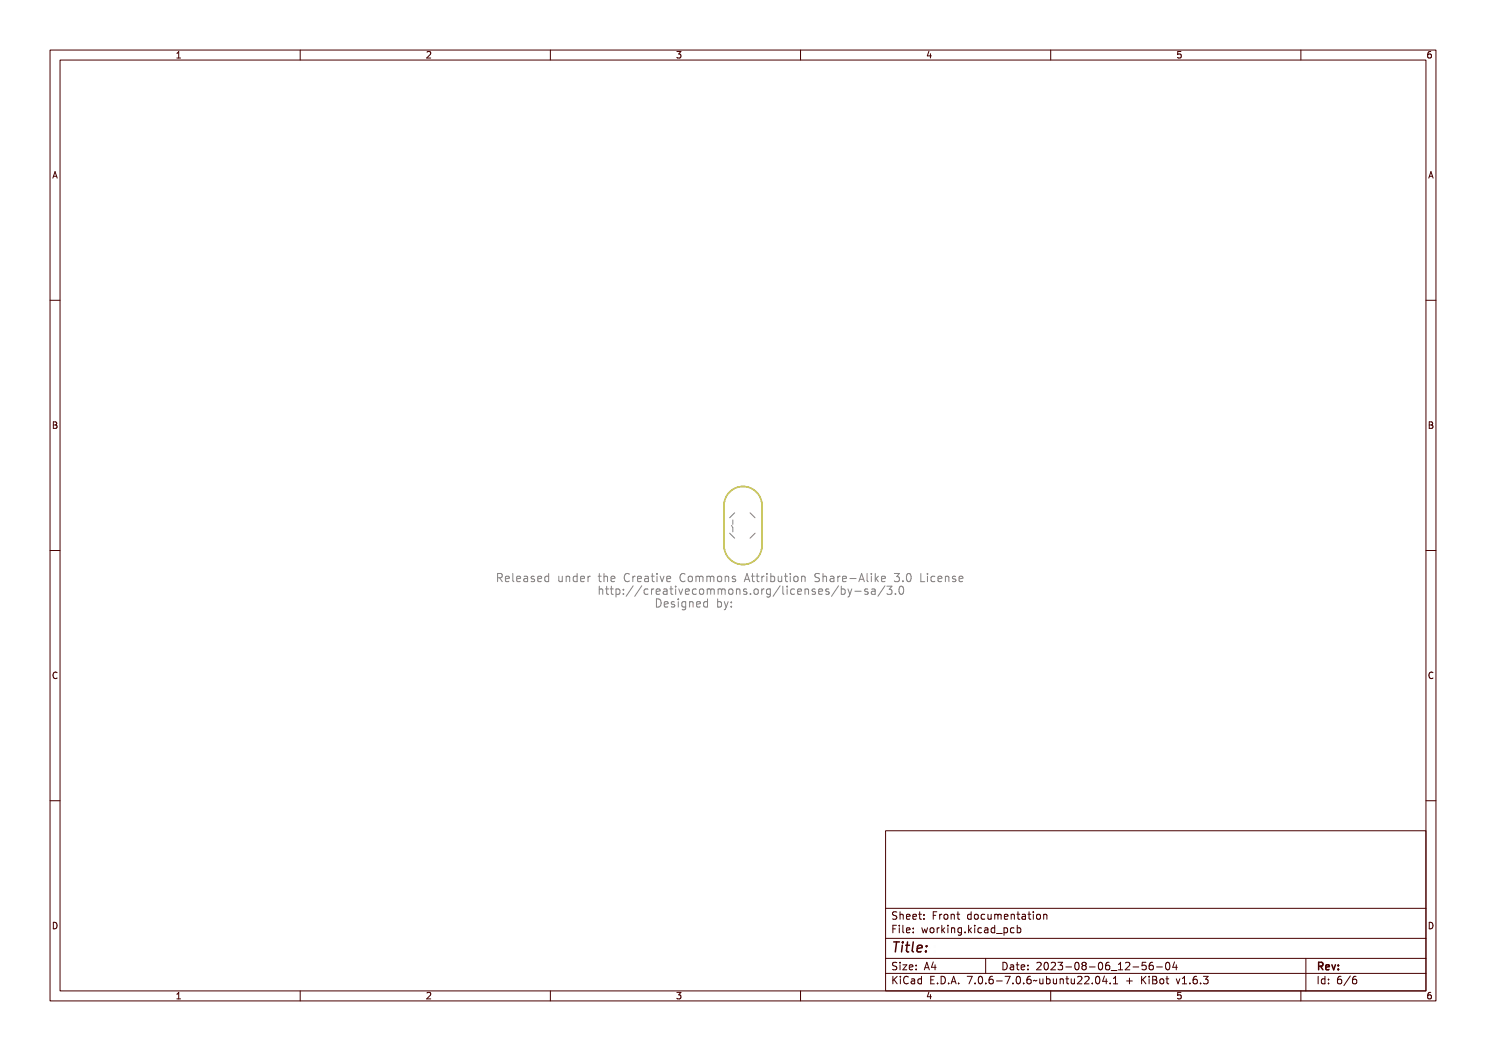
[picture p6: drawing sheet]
<svg xmlns="http://www.w3.org/2000/svg" width="297mm" height="210mm" viewBox="0 0 297 210" stroke-linecap="round" stroke-linejoin="round" font-family="sans-serif">
<g fill="none" stroke="#848484" stroke-width=".2">
<path d="M99.1 114.8a.8 .8 0 0 1 1 .3v.3l-.3 .3 .5 .7h-.2l-.3-.5-.3-.1h-.2v.6h-.2zM99.3 115h.3a.29 .29 0 0 1 .3 .3 .29 .29 0 0 1-.3 .3h-.3zM100.6 115.4a.53 .53 0 0 1 .6-.1 .53 .53 0 0 1 .3 .6h-.9a.46 .46 0 0 0 .3 .4 .46 .46 0 0 0 .5-.1v.2a.66 .66 0 0 1-.9-.1 .66 .66 0 0 1 .1-.9zM100.7 115.5l.4-.1 .2 .3h-.7zM101.8 114.8h.5v1.3l.4 .2v.1l-.5-.1-.1-1.4h-.3zM103.2 115.4a.53 .53 0 0 1 .6-.1 .53 .53 0 0 1 .3 .6h-.9a.46 .46 0 0 0 .3 .4 .46 .46 0 0 0 .5-.1v.2a.66 .66 0 0 1-.8-.1 .66 .66 0 0 1 0-.9zM103.4 115.5l.3-.1 .2 .3h-.7zM104.5 115.3l.2-.1a.49 .49 0 0 1 .7 .5v.7h-.2v-.1a.42 .42 0 0 1-.6 .2 .42 .42 0 0 1-.2-.6 .42 .42 0 0 1 .5-.2h.3a.38 .38 0 0 0-.3-.4 .38 .38 0 0 0-.4 .2zM104.6 115.9l.6-.1a.34 .34 0 0 1-.2 .4 .34 .34 0 0 1-.4 0zM105.9 115.3l.5-.1 .2 .1-.1 .1a.27 .27 0 0 0-.3 0 .27 .27 0 0 0-.2 .3 .41 .41 0 0 1 .6 .3 .41 .41 0 0 1-.4 .5l-.4-.1v-.2a.33 .33 0 0 0 .3 .1 .33 .33 0 0 0 .3-.3 .46 .46 0 0 1-.5-.2 .46 .46 0 0 1 0-.5zM107.1 115.4a.53 .53 0 0 1 .7-.1 .53 .53 0 0 1 .2 .6h-.8a.46 .46 0 0 0 .3 .4 .46 .46 0 0 0 .5-.1v.2a.66 .66 0 0 1-.9-.1 .66 .66 0 0 1 0-.9zM107.3 115.5l.4-.1 .1 .3h-.6z"/>
<path d="M108.4 115.4l.4-.2 .3 .2v-.6h.2v1.6h-.2v-.1a.5 .5 0 0 1-.7 0 .5 .5 0 0 1-.1-.6zM108.6 115.5l.1-.1a.43 .43 0 0 1 .4 .4 .43 .43 0 0 1-.4 .5l-.2-.3zM111 115.2h.2v.9l.2 .2 .3-.2v-.9h.2v1.2h-.2v-.1a.38 .38 0 0 1-.5 .1 .38 .38 0 0 1-.2-.4zM112.3 115.2h.2v.2a.39 .39 0 0 1 .5-.2 .39 .39 0 0 1 .2 .5v.7h-.2v-.8l-.2-.2-.3 .2v.8h-.2zM113.7 115.4l.3-.2 .3 .2v-.6h.2v1.6h-.2v-.1a.5 .5 0 0 1-.7 0 .5 .5 0 0 1 0-.6zM113.8 115.5l.1-.1a.43 .43 0 0 1 .4 .4 .43 .43 0 0 1-.4 .5l-.1-.3zM115 115.4a.53 .53 0 0 1 .7-.1 .53 .53 0 0 1 .2 .6h-.8a.46 .46 0 0 0 .3 .4 .46 .46 0 0 0 .5-.1v.2a.66 .66 0 0 1-.9-.1 .66 .66 0 0 1 0-.9zM115.2 115.5l.3-.1 .2 .3h-.6zM116.4 115.2h.2v.3a.33 .33 0 0 1 .3-.3 .33 .33 0 0 1 .4 .3 .39 .39 0 0 0-.5-.1 .39 .39 0 0 0-.2 .4v.6h-.2zM119.1 114.9h.2v.3h.5v.2h-.5l.1 .8 .4 .1v.1h-.3a.33 .33 0 0 1-.4-.4v-.6h-.3v-.2h.3zM119.5 117.3h.2v.7a.39 .39 0 0 1 .5-.2 .39 .39 0 0 1 .2 .4v.8h-.2v-.9l-.2-.2-.3 .2v.9h-.2zM120.2 114.8h.2v.6a.39 .39 0 0 1 .5-.2 .39 .39 0 0 1 .2 .5v.7h-.2v-.8l-.2-.2-.3 .2v.8h-.2z"/>
<path d="M121.1 117.4h.2v.4h.4v.1h-.4v.9h.4v.2h-.2a.33 .33 0 0 1-.4-.4v-.7h-.4v-.1h.4zM121.6 115.4a.53 .53 0 0 1 .6-.1 .53 .53 0 0 1 .3 .6h-.9a.46 .46 0 0 0 .3 .4 .46 .46 0 0 0 .5-.1v.2a.66 .66 0 0 1-.9-.1 .66 .66 0 0 1 .1-.9zM121.7 115.5l.4-.1 .2 .3h-.7zM122.4 117.4h.2v.4h.4v.1h-.4v.8l.4 .1v.2h-.2a.33 .33 0 0 1-.4-.4v-.7h-.3v-.1h.3zM123.4 117.8h.2v.1a.5 .5 0 0 1 .7 0 .5 .5 0 0 1 .1 .7 .42 .42 0 0 1-.3 .4 .42 .42 0 0 1-.5-.2v.6h-.2zM123.8 117.9a.43 .43 0 0 1 .4 .5 .43 .43 0 0 1-.4 .4l-.2-.4zM124.2 115a.44 .44 0 0 1 .5-.2 .44 .44 0 0 1 .3 .3 .47 .47 0 0 0-.5 0 .47 .47 0 0 0-.2 .5 .47 .47 0 0 0 .2 .6 .47 .47 0 0 0 .5 0 .47 .47 0 0 1-.4 .3 .47 .47 0 0 1-.5-.4v-.7zM125.1 117.8h.2v.4h-.2zM125.1 118.6h.2v.4h-.2zM125.6 115.2h.2v.3a.33 .33 0 0 1 .3-.3 .33 .33 0 0 1 .4 .3 .39 .39 0 0 0-.5-.1 .39 .39 0 0 0-.2 .4v.6h-.2zM126.8 117.4h.2l-.8 1.8h-.2zM126.8 115.4a.53 .53 0 0 1 .7-.1 .53 .53 0 0 1 .2 .6h-.8a.46 .46 0 0 0 .3 .4 .46 .46 0 0 0 .5-.1v.2a.66 .66 0 0 1-.9-.1 .66 .66 0 0 1 0-.9z"/>
<path d="M127 115.5l.3-.1 .2 .3h-.6zM128.1 115.3l.2-.1a.49 .49 0 0 1 .7 .5v.7h-.2v-.1a.42 .42 0 0 1-.6 .2 .42 .42 0 0 1-.2-.6 .42 .42 0 0 1 .5-.2h.3a.38 .38 0 0 0-.3-.4 .38 .38 0 0 0-.4 .2zM128.1 117.4h.2l-.8 1.8h-.2zM128.3 115.9l.5-.1a.34 .34 0 0 1-.2 .4 .34 .34 0 0 1-.4 0zM128.8 117.9a.42 .42 0 0 1 .5-.2 .42 .42 0 0 1 .3 .3 .43 .43 0 0 0-.6 .1 .43 .43 0 0 0 0 .6 .43 .43 0 0 0 .6 0 .44 .44 0 0 1-.4 .3 .44 .44 0 0 1-.4-.3l-.1-.5zM129.6 114.9h.2v.3h.5v.2h-.5l.1 .8 .4 .1v.1h-.3a.33 .33 0 0 1-.4-.4v-.6h-.3v-.2h.3zM130.2 117.8h.2v.2a.33 .33 0 0 1 .3-.3 .33 .33 0 0 1 .3 .3 .39 .39 0 0 0-.4 0 .39 .39 0 0 0-.2 .4v.6h-.2zM130.7 115.2h.5v1.1h.4v.1h-.9v-.1h.3v-.9h-.3zM130.9 119.9a.82 .82 0 0 1 1 .8 .82 .82 0 0 1-1 .8zM131 114.8h.2v.2h-.2zM131.4 117.9a.53 .53 0 0 1 .6-.1 .53 .53 0 0 1 .3 .6h-.9a.46 .46 0 0 0 .3 .4 .46 .46 0 0 0 .5-.1v.2a.66 .66 0 0 1-.8-.1 .66 .66 0 0 1 0-.9zM131.6 118l.3-.1 .2 .4h-.7z"/>
<path d="M131.9 115.2h.2l.3 1 .4-1h.2l-.4 1.2h-.3zM132.6 117.8h.3a.49 .49 0 0 1 .6 .5v.7h-.2v-.2a.42 .42 0 0 1-.5 .2 .42 .42 0 0 1-.2-.5 .42 .42 0 0 1 .5-.3h.2a.38 .38 0 0 0-.2-.3 .38 .38 0 0 0-.5 .1zM132.8 118.4h.5a.34 .34 0 0 1-.1 .4 .34 .34 0 0 1-.4-.1zM133.4 115.4a.53 .53 0 0 1 .6-.1 .53 .53 0 0 1 .3 .6h-.9a.46 .46 0 0 0 .3 .4 .46 .46 0 0 0 .5-.1v.2a.66 .66 0 0 1-.8-.1 .66 .66 0 0 1 0-.9zM133.5 115.5l.4-.1 .2 .3h-.7zM134.2 117.4h.2v.4h.4v.1h-.4v.9h.4v.2h-.2a.33 .33 0 0 1-.4-.4v-.7h-.3v-.1h.3zM135.2 119.9h.2v.2h-.2zM135.3 117.8h.5v1h.4v.2h-1v-.2h.4v-.9h-.3zM135.6 117.3h.2v.3h-.2zM136 115a.44 .44 0 0 1 .5-.2 .44 .44 0 0 1 .4 .3 .47 .47 0 0 0-.6 0 .47 .47 0 0 0-.2 .5 .47 .47 0 0 0 .2 .6 .47 .47 0 0 0 .6 0 .47 .47 0 0 1-.5 .3 .47 .47 0 0 1-.5-.4v-.7zM136.5 117.8h.2l.3 1 .4-1h.2l-.5 1.2h-.2zM137.3 115.4a.57 .57 0 0 1 .9 .4 .57 .57 0 0 1-.9 .5l-.1-.5z"/>
<path d="M137.5 115.5l.1-.1a.43 .43 0 0 1 .4 .4 .43 .43 0 0 1-.4 .5l-.2-.3zM137.9 117.9a.53 .53 0 0 1 .7-.1 .53 .53 0 0 1 .3 .6h-.9a.46 .46 0 0 0 .3 .4 .46 .46 0 0 0 .5-.1v.2a.66 .66 0 0 1-.9-.1 .66 .66 0 0 1 0-.9zM138.1 118l.4-.1 .2 .4h-.7zM138.5 115.2l.1 .1 .3-.1 .2 .2 .3-.2 .2 1.2h-.2v-.9l-.2-.1-.1 .2v.8h-.2v-.9l-.1-.1-.2 .2v.8h-.1zM139.3 117.9a.42 .42 0 0 1 .5-.2 .42 .42 0 0 1 .3 .3 .43 .43 0 0 0-.6 .1 .43 .43 0 0 0 0 .6 .43 .43 0 0 0 .6 0 .44 .44 0 0 1-.4 .3 .44 .44 0 0 1-.4-.3l-.1-.5zM139.8 115.2l.2 .1 .2-.1 .2 .2 .3-.2 .2 1.2h-.2v-.9l-.1-.1-.2 .2v.8h-.2v-.9l-.1-.1-.1 .2v.8h-.2zM140.6 117.9a.57 .57 0 0 1 .9 .5 .57 .57 0 0 1-.9 .4l-.2-.4zM140.7 118l.1-.1a.43 .43 0 0 1 .5 .5 .43 .43 0 0 1-.5 .4l-.1-.2zM141.2 115.4a.57 .57 0 0 1 1 .4 .57 .57 0 0 1-1 .5l-.1-.5zM141.4 115.5l.1-.1a.43 .43 0 0 1 .4 .4 .43 .43 0 0 1-.4 .5l-.2-.3zM141.7 117.8l.2 .1 .3-.1 .1 .1 .4-.1 .1 1.2h-.2v-.9l-.1-.2-.1 .2v.9h-.2v-.9l-.2-.2-.1 .2v.9h-.2zM142.5 115.2h.2v.2a.39 .39 0 0 1 .5-.2 .39 .39 0 0 1 .2 .5v.7h-.2v-.8l-.2-.2-.3 .2v.8h-.2z"/>
<path d="M142.7 119.9h.2v.6a.58 .58 0 0 1 .9 .4 .58 .58 0 0 1-.6 .6l-.3-.1v.1h-.2zM143 117.8l.2 .1 .3-.1 .1 .1 .4-.1 .1 1.2h-.2v-.9l-.1-.2-.1 .2v.9h-.2v-.9l-.1-.2-.2 .2v.9h-.2zM143.9 115.3l.6-.1 .1 .1-.1 .1a.27 .27 0 0 0-.3 0 .27 .27 0 0 0-.1 .3 .41 .41 0 0 1 .6 .3 .41 .41 0 0 1-.5 .5l-.4-.1v-.2a.33 .33 0 0 0 .4 .1 .33 .33 0 0 0 .2-.3 .46 .46 0 0 1-.4-.2 .46 .46 0 0 1-.1-.5zM144.5 117.9a.57 .57 0 0 1 .9 .5 .57 .57 0 0 1-.9 .4l-.1-.4zM144.7 118l.1-.1a.43 .43 0 0 1 .4 .5 .43 .43 0 0 1-.4 .4l-.2-.2zM145.8 117.8h.1v.2a.39 .39 0 0 1 .5-.2 .39 .39 0 0 1 .3 .4v.8h-.2l-.1-.9-.2-.2-.2 .2-.1 .9h-.1zM145.8 106.5l1 1M146.2 105l.3 .4v.9M146.5 103.9v.9M146.7 114.8h.3l.5 1.6h-.2l-.1-.4h-.6l-.1 .4h-.2zM146.8 102.5l-1 1M146.9 115l.2 .8h-.4z"/>
<path d="M147.2 117.8h.5h.2l-.1 .2a.27 .27 0 0 0-.3-.1 .27 .27 0 0 0-.2 .3 .41 .41 0 0 1 .6 .3 .41 .41 0 0 1-.4 .5l-.4-.1v-.2a.33 .33 0 0 0 .4 .1 .33 .33 0 0 0 .2-.3 .46 .46 0 0 1-.5-.2 .46 .46 0 0 1 0-.5zM148 114.9h.2v.3h.4v.2h-.4v.8l.4 .1v.1h-.2a.33 .33 0 0 1-.4-.4v-.6h-.3v-.2h.3zM148.7 118.6h.3v.4h-.3zM149.3 114.9h.2v.3h.4v.2h-.4v.8l.4 .1v.1h-.2a.33 .33 0 0 1-.4-.4v-.6h-.3v-.2h.3zM149.8 117.9a.57 .57 0 0 1 .9 .5 .57 .57 0 0 1-.9 .4l-.2-.4zM149.9 118l.1-.1a.43 .43 0 0 1 .4 .5 .43 .43 0 0 1-.4 .4l-.1-.2zM149.9 102.5l1 1M150.5 115.2h.2v.3a.33 .33 0 0 1 .4-.3 .33 .33 0 0 1 .3 .3 .39 .39 0 0 0-.5-.1 .39 .39 0 0 0-.2 .4v.6h-.2zM150.9 106.5l-1 1M151.2 117.8h.2v.2a.33 .33 0 0 1 .3-.3 .33 .33 0 0 1 .3 .3 .39 .39 0 0 0-.4 0 .39 .39 0 0 0-.2 .4v.6h-.2zM151.7 115.2h.5v1.1h.4v.1h-.9v-.1h.4v-.9h-.4zM152.1 114.8h.1v.2h-.1z"/>
<path d="M152.4 117.9l.3-.2 .3 .2v-.1h.2v1.1a.54 .54 0 0 1-.3 .5 .54 .54 0 0 1-.5 0v-.2a.4 .4 0 0 0 .4 0 .4 .4 0 0 0 .2-.4 .49 .49 0 0 1-.7 .1 .49 .49 0 0 1-.1-.7zM152.5 118l.1-.1a.42 .42 0 0 1 .4 .5 .42 .42 0 0 1-.4 .4l-.1-.2zM153 114.8h.2v.6a.58 .58 0 0 1 .8 .4 .58 .58 0 0 1-.6 .7l-.2-.2v.1h-.2zM153.3 115.5v-.1a.43 .43 0 0 1 .5 .4 .43 .43 0 0 1-.5 .5l-.1-.3zM154.3 115.2h.2v.9l.2 .2 .3-.2v-.9h.2v1.2h-.2v-.1a.38 .38 0 0 1-.5 .1 .38 .38 0 0 1-.2-.4zM154.4 117.4h.2l-.9 1.8h-.2zM154.9 117.3h.5v1.4l.4 .1v.2l-.5-.1-.1-1.4h-.3zM155.9 114.9h.2v.3h.4v.2h-.4v.8l.4 .1v.1h-.2a.33 .33 0 0 1-.4-.4v-.6h-.4v-.2h.4zM156.3 117.8h.5v1h.4v.2h-1v-.2h.4v-.9h-.3zM156.6 117.3h.2v.3h-.2zM157 115.2h.5v1.1h.4v.1h-1v-.1h.4v-.9h-.3zM157.3 114.8h.2v.2h-.2z"/>
<path d="M157.7 117.9a.42 .42 0 0 1 .4-.2 .42 .42 0 0 1 .4 .3 .43 .43 0 0 0-.6 .1 .43 .43 0 0 0 0 .6 .43 .43 0 0 0 .6 0 .44 .44 0 0 1-.4 .3 .44 .44 0 0 1-.5-.3v-.5zM158.3 115.4a.57 .57 0 0 1 .9 .4 .57 .57 0 0 1-.9 .5l-.1-.5zM158.5 115.5l.1-.1a.43 .43 0 0 1 .4 .4 .43 .43 0 0 1-.4 .5l-.2-.3zM158.9 117.9a.53 .53 0 0 1 .7-.1 .53 .53 0 0 1 .3 .6h-.9a.46 .46 0 0 0 .3 .4 .46 .46 0 0 0 .5-.1v.2a.66 .66 0 0 1-.9-.1 .66 .66 0 0 1 0-.9zM159.1 118l.4-.1 .2 .4h-.7zM159.6 115.2h.1v.2a.39 .39 0 0 1 .5-.2 .39 .39 0 0 1 .3 .5v.7h-.2v-.8l-.3-.2-.2 .2-.1 .8h-.1zM160.2 117.8h.2v.2a.39 .39 0 0 1 .5-.2 .39 .39 0 0 1 .2 .4v.8h-.2v-.9l-.2-.2-.3 .2v.9h-.2zM161.6 117.8h.6h.1l-.1 .2a.27 .27 0 0 0-.3-.1 .27 .27 0 0 0-.1 .3 .41 .41 0 0 1 .5 .3 .41 .41 0 0 1-.4 .5l-.4-.1v-.2a.33 .33 0 0 0 .4 .1 .33 .33 0 0 0 .2-.3 .46 .46 0 0 1-.4-.2 .46 .46 0 0 1-.1-.5zM162.3 114.9l.5-.1 .3 .1v.2a.34 .34 0 0 0-.5-.1 .34 .34 0 0 0-.1 .5 .54 .54 0 0 1 .6 .6 .54 .54 0 0 1-.8 .3l-.2-.3a.37 .37 0 0 0 .6 .2 .37 .37 0 0 0 .1-.5 .51 .51 0 0 1-.6-.2 .51 .51 0 0 1 .1-.7zM162.9 117.9a.53 .53 0 0 1 .6-.1 .53 .53 0 0 1 .3 .6h-.9a.46 .46 0 0 0 .3 .4 .46 .46 0 0 0 .5-.1v.2a.66 .66 0 0 1-.8-.1 .66 .66 0 0 1 0-.9zM163.1 118l.3-.1 .2 .4h-.7zM163.5 114.8h.2v.6a.39 .39 0 0 1 .5-.2 .39 .39 0 0 1 .2 .5v.7h-.2v-.8l-.2-.2-.3 .2v.8h-.2z"/>
<path d="M164.3 117.8h.5h.2l-.1 .2a.27 .27 0 0 0-.4-.1 .27 .27 0 0 0-.1 .3 .41 .41 0 0 1 .6 .3 .41 .41 0 0 1-.5 .5l-.4-.1v-.2a.33 .33 0 0 0 .4 .1 .33 .33 0 0 0 .2-.3 .46 .46 0 0 1-.4-.2 .46 .46 0 0 1 0-.5zM164.8 115.3l.2-.1a.49 .49 0 0 1 .7 .5v.7h-.2v-.1a.42 .42 0 0 1-.5 .2 .42 .42 0 0 1-.2-.6 .42 .42 0 0 1 .5-.2h.2a.38 .38 0 0 0-.3-.4 .38 .38 0 0 0-.4 .2zM165 115.9l.5-.1a.34 .34 0 0 1-.1 .4 .34 .34 0 0 1-.5 0zM166.2 117.4h.2l-.9 1.8h-.2zM166.3 115.2h.2v.3a.33 .33 0 0 1 .3-.3 .33 .33 0 0 1 .3 .3 .39 .39 0 0 0-.4-.1 .39 .39 0 0 0-.2 .4v.6h-.2zM166.7 117.3h.2v.6a.58 .58 0 0 1 .9 .4 .58 .58 0 0 1-.6 .7l-.3-.2v.2h-.2zM167 118l.1-.1a.43 .43 0 0 1 .4 .5 .43 .43 0 0 1-.4 .4l-.1-.2zM167.5 115.4a.53 .53 0 0 1 .7-.1 .53 .53 0 0 1 .2 .6h-.8a.46 .46 0 0 0 .3 .4 .46 .46 0 0 0 .5-.1v.2a.66 .66 0 0 1-.9-.1 .66 .66 0 0 1 0-.9zM167.7 115.5l.3-.1 .2 .3h-.6zM168 117.8h.2l.3 .9 .4-.9h.2l-.3 .8a.74 .74 0 0 1-.7 .8l.3-.4zM168.9 115.7h.6v.2h-.6zM169.5 118.3h.6v.2h-.6z"/>
<path d="M170.4 114.8h.2l.5 1.6h-.2l-.1-.4h-.6l-.1 .4h-.2zM170.5 115l.2 .8h-.4zM170.8 117.8h.5h.2l-.1 .2a.27 .27 0 0 0-.3-.1 .27 .27 0 0 0-.1 .3 .41 .41 0 0 1 .5 .3 .41 .41 0 0 1-.4 .5l-.4-.1v-.2a.33 .33 0 0 0 .4 .1 .33 .33 0 0 0 .2-.3 .46 .46 0 0 1-.5-.2 .46 .46 0 0 1 0-.5zM171.3 114.8h.5l.1 1.3 .4 .2v.1l-.6-.1-.1-1.4h-.3zM172 117.8h.2a.49 .49 0 0 1 .7 .5v.7h-.2v-.2a.42 .42 0 0 1-.5 .2 .42 .42 0 0 1-.2-.5 .42 .42 0 0 1 .5-.3h.2a.38 .38 0 0 0-.3-.3 .38 .38 0 0 0-.4 .1zM172.2 118.4h.5a.34 .34 0 0 1-.1 .4 .34 .34 0 0 1-.5-.1zM172.7 115.2h.5v1.1h.4v.1h-.9v-.1h.3v-.9h-.3zM173 114.8h.2v.2h-.2zM174 114.8h.2v.9l.6-.5h.2l-.5 .5 .6 .7h-.3l-.4-.6-.2 .2v.4h-.2zM174.1 117.4h.2l-.9 1.8h-.2zM174.6 117.4a.5 .5 0 0 1 .7 0 .5 .5 0 0 1 .1 .7h-.2a.51 .51 0 0 1 .2 .8 .51 .51 0 0 1-.7 .1l-.1-.3a.38 .38 0 0 0 .5 .1 .38 .38 0 0 0 0-.6h-.3v-.2h.2a.28 .28 0 0 0 .3-.3 .28 .28 0 0 0-.5-.1h-.2zM175.4 115.4a.53 .53 0 0 1 .6-.1 .53 .53 0 0 1 .3 .6h-.9a.46 .46 0 0 0 .3 .4 .46 .46 0 0 0 .5-.1v.2a.66 .66 0 0 1-.8-.1 .66 .66 0 0 1 0-.9z"/>
<path d="M175.5 115.5l.4-.1 .2 .3h-.7zM176.3 118.6h.2v.4h-.2zM177.4 117.4a.57 .57 0 0 1 .7 .1 .57 .57 0 0 1 .1 .7 .57 .57 0 0 1-.5 .8 .57 .57 0 0 1-.5-.8zM177.6 117.6a.63 .63 0 0 1 .4 .9l-.2 .3a.62 .62 0 0 1-.4-1zM177.9 114.9a.5 .5 0 0 1 .7 0 .5 .5 0 0 1 .1 .6l-.2 .1a.51 .51 0 0 1 .2 .7 .51 .51 0 0 1-.7 .1l-.1-.2a.38 .38 0 0 0 .5 .1 .38 .38 0 0 0 .1-.6h-.4v-.2h.2a.28 .28 0 0 0 .3-.4 .28 .28 0 0 0-.5-.1l-.2 .1zM179 118.6v.2M179.6 116.1h.2v.3h-.2zM179.9 117.2a.97 .97 0 0 0 .3 1.6 1.09 1.09 0 0 0 .2-1.6M180.7 114.9a.57 .57 0 0 1 .7 .1 .57 .57 0 0 1 .1 .6 .57 .57 0 0 1-.5 .9 .57 .57 0 0 1-.5-.9zM180.9 115a.63 .63 0 0 1 .4 1l-.2 .3a.62 .62 0 0 1-.4-1zM183.2 114.8h.2v1.5h.8v.1h-1zM184.6 115.2h.5v1.1h.3v.1h-.9v-.1h.4v-.9h-.3z"/>
<path d="M184.9 114.8h.2v.2h-.2zM186 115.4a.42 .42 0 0 1 .4-.2 .42 .42 0 0 1 .3 .3 .43 .43 0 0 0-.6 0 .43 .43 0 0 0 0 .6 .43 .43 0 0 0 .6 .1 .44 .44 0 0 1-.4 .3 .44 .44 0 0 1-.4-.3l-.1-.5zM187.2 115.4a.53 .53 0 0 1 .6-.1 .53 .53 0 0 1 .3 .6h-.9a.46 .46 0 0 0 .3 .4 .46 .46 0 0 0 .5-.1v.2a.66 .66 0 0 1-.8-.1 .66 .66 0 0 1 0-.9zM187.4 115.5l.3-.1 .2 .3h-.6zM188.4 115.2h.2v.2a.39 .39 0 0 1 .5-.2 .39 .39 0 0 1 .2 .5v.7h-.2v-.8l-.2-.2-.3 .2v.8h-.2zM189.9 115.3l.5-.1 .2 .1-.1 .1a.27 .27 0 0 0-.3 0 .27 .27 0 0 0-.2 .3 .41 .41 0 0 1 .6 .3 .41 .41 0 0 1-.4 .5l-.4-.1v-.2a.33 .33 0 0 0 .3 .1 .33 .33 0 0 0 .3-.3 .46 .46 0 0 1-.5-.2 .46 .46 0 0 1 0-.5zM191.1 115.4a.53 .53 0 0 1 .7-.1 .53 .53 0 0 1 .2 .6h-.8a.46 .46 0 0 0 .3 .4 .46 .46 0 0 0 .5-.1v.2a.66 .66 0 0 1-.9-.1 .66 .66 0 0 1 0-.9zM191.3 115.5l.4-.1 .1 .3h-.6zM131.1 120.1a.62 .62 0 0 1 .6 .6 .62 .62 0 0 1-.6 .6zM132.3 120.5a.53 .53 0 0 1 .7-.2 .53 .53 0 0 1 .2 .7h-.8a.46 .46 0 0 0 .3 .4 .46 .46 0 0 0 .5-.1v.2a.66 .66 0 0 1-.9-.2 .66 .66 0 0 1 0-.8zM132.5 120.5h.3l.2 .3h-.6zM133.7 120.4l.5-.1 .2 .1-.1 .1a.27 .27 0 0 0-.3-.1 .27 .27 0 0 0-.2 .4 .41 .41 0 0 1 .6 .3 .41 .41 0 0 1-.4 .4h-.4v-.2a.33 .33 0 0 0 .4 .1 .33 .33 0 0 0 .2-.3 .46 .46 0 0 1-.5-.2 .46 .46 0 0 1 0-.5z"/>
<path d="M134.9 120.3h.5v1.1h.4v.1h-1v-.1h.4v-.9h-.3zM136.2 120.5l.4-.2 .3 .2v-.2h.2v1.1a.54 .54 0 0 1-.3 .5 .54 .54 0 0 1-.6 0v-.2a.4 .4 0 0 0 .5 .1 .4 .4 0 0 0 .2-.5 .49 .49 0 0 1-.7 .1 .49 .49 0 0 1-.1-.7zM136.4 120.6l.1-.1a.42 .42 0 0 1 .4 .4 .42 .42 0 0 1-.4 .4l-.2-.2zM137.5 120.3h.2v.2a.39 .39 0 0 1 .5-.2 .39 .39 0 0 1 .2 .5v.7h-.2v-.9l-.2-.1-.3 .2v.8h-.2zM138.9 120.5a.53 .53 0 0 1 .6-.2 .53 .53 0 0 1 .3 .7h-.9a.46 .46 0 0 0 .3 .4 .46 .46 0 0 0 .5-.1v.2a.66 .66 0 0 1-.8-.2 .66 .66 0 0 1 0-.8zM139 120.5h.4l.2 .3h-.7zM140.2 120.5l.3-.2 .3 .2v-.6h.2v1.6h-.2v-.1a.5 .5 0 0 1-.7 0 .5 .5 0 0 1 0-.7zM140.3 120.6l.1-.1a.43 .43 0 0 1 .4 .4 .43 .43 0 0 1-.4 .4l-.1-.2zM143 120.6l.1-.1a.43 .43 0 0 1 .4 .4 .43 .43 0 0 1-.4 .4l-.1-.2zM144 120.3h.2l.3 1 .4-1h.2l-.3 .8a.74 .74 0 0 1-.8 .9l.4-.5zM145.7 120.4h.2v.3h-.2zM145.7 121.2h.2v.3h-.2z"/>
<circle cx="177.7" cy="118.2" r=".14"/>
<circle cx="181" cy="115.6" r=".14"/>
</g>
<path d="M145.8 98.3a3.8 3.8 0 0 1 4.2-.8 3.8 3.8 0 0 1 2.3 3.5v8a3.8 3.8 0 0 1-3.8 3.8 3.8 3.8 0 0 1-3.8-3.8v-8a3.8 3.8 0 0 1 1.1-2.7z" fill="none" stroke="#c2c200" stroke-width=".3"/>
<g fill="none" stroke="#480000" stroke-width=".2">
<path d="M10 10h277v190h-277zM12 12h273v186h-273zM60 10v2M110 10v2M160 10v2M210 10v2M260 10v2M10 60h2M285 60h2M10 110h2M285 110h2M10 160h2"/>
<path d="M285 160h2M177 166h108v32h-108zM60 198v2M110 198v2M160 198v2M177 181.5h108M177 187.5h108M177 191.5h108M177 194.5h108M178.1 195.2h.2v.6l.6-.6h.3l-.6 .6 .6 .8h-.2l-.5-.7-.2 .2v.5h-.2zM178.2 185h.9v.2h-.7v.4h.6v.2h-.6v.7h-.2zM178.3 182.4l.5-.1h.2v.2a.31 .31 0 0 0-.5-.1 .31 .31 0 0 0 0 .5 .5 .5 0 0 1 .6 .6 .5 .5 0 0 1-.8 .2l-.1-.2a.34 .34 0 0 0 .4 .1 .34 .34 0 0 0 .1-.5 .47 .47 0 0 1-.5-.2 .47 .47 0 0 1 .1-.5z"/>
<path d="M178.3 192.5l.5-.1h.2v.2a.31 .31 0 0 0-.5-.1 .31 .31 0 0 0 0 .5 .5 .5 0 0 1 .6 .6 .5 .5 0 0 1-.8 .2l-.1-.2a.34 .34 0 0 0 .4 .1 .34 .34 0 0 0 .1-.5 .47 .47 0 0 1-.5-.2 .47 .47 0 0 1 .1-.5zM179.4 182.2h.2v.6a.35 .35 0 0 1 .4-.1 .35 .35 0 0 1 .2 .4v.6h-.2v-.8h-.4v.8h-.2zM179.5 185.4h.4v.9h.4v.2h-.9v-.2h.3v-.8h-.2zM179.5 192.8h.4v.9h.4v.1h-.9v-.1h.3v-.8h-.2zM179.5 195.6h.4v.9h.4v.1h-.9v-.1h.3v-.8h-.2zM179.7 184.9h.2v.3h-.2zM179.7 192.3h.2v.3h-.2zM179.7 195.1h.2v.3h-.2zM180.6 184.9h.4v1.3l.4 .1v.2l-.5-.2v-1.2h-.3zM180.6 192.8h.8l-.6 .9h.6v.1h-.8l.6-.9h-.6zM180.7 182.8l.1-.1a.49 .49 0 0 1 .5 0 .49 .49 0 0 1 .2 .5h-.8a.42 .42 0 0 0 .3 .4 .42 .42 0 0 0 .4-.1 .47 .47 0 0 1-.4 .3 .47 .47 0 0 1-.4-.3zM180.7 195.4a.4 .4 0 0 1 .4-.3 .4 .4 0 0 1 .4 .3 .56 .56 0 0 0-.8 .4 .56 .56 0 0 0 .5 .7l.3-.1a.43 .43 0 0 1-.5 .3 .43 .43 0 0 1-.4-.4v-.6z"/>
<path d="M180.8 182.9l.4-.1 .1 .3h-.6zM181.8 195.6l.3-.1a.43 .43 0 0 1 .5 .5v.6h-.1v-.1a.38 .38 0 0 1-.5 .2 .38 .38 0 0 1-.2-.5 .38 .38 0 0 1 .4-.2h.3a.35 .35 0 0 0-.3-.4 .35 .35 0 0 0-.4 .2zM181.9 182.8l.1-.1a.49 .49 0 0 1 .5 0 .49 .49 0 0 1 .2 .5h-.8a.42 .42 0 0 0 .3 .4 .42 .42 0 0 0 .5-.1 .47 .47 0 0 1-.5 .3 .47 .47 0 0 1-.4-.3zM181.9 185.5l.1-.1a.49 .49 0 0 1 .5 0 .49 .49 0 0 1 .2 .5h-.8a.42 .42 0 0 0 .3 .4 .42 .42 0 0 0 .5-.1 .47 .47 0 0 1-.5 .3 .47 .47 0 0 1-.4-.3zM181.9 192.9l.1-.1a.49 .49 0 0 1 .5 0 .49 .49 0 0 1 .2 .5h-.8a.42 .42 0 0 0 .3 .4 .42 .42 0 0 0 .5-.1 .47 .47 0 0 1-.5 .3 .47 .47 0 0 1-.4-.3zM182 196.2l.5-.1a.31 .31 0 0 1-.2 .4 .31 .31 0 0 1-.4-.1zM182 182.9l.4-.1 .1 .3h-.6zM182 185.6l.4-.1 .1 .3h-.6zM182 193l.4-.1 .1 .3h-.6zM183 195.7l.4-.2 .2 .2v-.6h.2v1.5h-.2v-.1a.42 .42 0 0 1-.5 .1 .42 .42 0 0 1-.2-.5zM183.2 195.8l.1-.1a.4 .4 0 0 1 .3 .4 .4 .4 0 0 1-.3 .4l-.2-.2zM183.2 182.3h.2v.4h.4v.1h-.4v.7l.4 .1v.1h-.4l-.1-.1-.1-.8h-.3v-.1h.3z"/>
<path d="M183.3 185.4h.2v.3h-.2zM183.3 186.2h.2v.3h-.2zM183.3 192.8h.2v.3h-.2zM183.3 193.6h.2v.2h-.2zM184.5 182.7h.2v.3h-.2zM184.5 183.5h.2v.2h-.2zM185.2 185.4h.2l.2 .8 .1-.5h.2l.2 .5 .1-.8h.2l-.2 1.1h-.2l-.2-.7-.2 .7h-.1zM185.4 195.2h.9v.2h-.7v.4h.6v.2h-.6v.5h.7v.1h-.9zM185.7 192.4h.2l.5 1.4h-.2l-.1-.3h-.5l-.1 .3h-.2zM185.8 192.6l.2 .7h-.4zM186.6 182.3h.9v.2h-.7v.4h.6v.2h-.6v.6h-.2zM186.8 185.6l.1-.1a.39 .39 0 0 1 .4 .4 .39 .39 0 0 1-.4 .4l-.1-.2z"/>
<path d="M186.9 196.4h.2v.2h-.2zM187.1 192.4h.2v.9h.2v.2h-.2v.3h-.2v-.3h-.6zM187.1 192.6v.7h-.4zM187.8 195.2a.76 .76 0 0 1 .9 .7 .76 .76 0 0 1-.9 .7zM188 195.4a.57 .57 0 0 1 .5 .5 .57 .57 0 0 1-.5 .6zM188 182.7h.2v.2v-.1a.29 .29 0 0 1 .3-.2 .29 .29 0 0 1 .3 .3 .37 .37 0 0 0-.5-.1 .37 .37 0 0 0-.1 .4v.5h-.2zM188 185.4h.2v.2v-.1a.29 .29 0 0 1 .3-.2 .29 .29 0 0 1 .3 .3 .37 .37 0 0 0-.5-.1 .37 .37 0 0 0-.1 .4v.6h-.2zM189.1 184.9h.1v.9l.5-.4h.2l-.4 .4 .5 .7h-.2l-.4-.6-.2 .1v.5h-.1zM189.2 182.9l.1-.1a.39 .39 0 0 1 .4 .4 .39 .39 0 0 1-.4 .4l-.1-.2zM189.3 196.4h.3v.2h-.3zM190.2 182.7h.2v.1a.35 .35 0 0 1 .4-.1 .35 .35 0 0 1 .3 .4v.6h-.2l-.1-.8h-.3l-.1 .8h-.2zM190.3 185.4h.4v.9h.4v.2h-.9v-.2h.4v-.8h-.3z"/>
<path d="M190.5 195.2h.3l.4 1.4h-.2l-.1-.3h-.5l-.1 .3h-.2zM190.6 184.9h.1v.3h-.1zM190.6 195.4l.2 .7h-.4zM191.4 185.4h.2v.1a.35 .35 0 0 1 .4-.1 .35 .35 0 0 1 .3 .4v.7h-.2l-.1-.9h-.3l-.1 .9h-.2zM191.7 182.3h.1v.4h.4v.1h-.4v.7l.4 .1v.1h-.4l-.1-.1v-.8h-.3v-.1h.3zM191.7 196.4h.3v.2h-.3zM192.7 185.5l.3-.2 .3 .2v-.1h.2v1a.53 .53 0 0 1-.8 .4v-.2a.36 .36 0 0 0 .4 .1 .36 .36 0 0 0 .2-.4l-.1 .1a.53 .53 0 0 1-.7-.3 .53 .53 0 0 1 .2-.6zM192.8 185.6l.1-.1a.39 .39 0 0 1 .4 .4 .39 .39 0 0 1-.4 .4l-.1-.2zM193.8 195.2h.9l-.5 1.4h-.2l.5-1.2h-.7zM193.9 182.8l.3-.2 .3 .2v-.6h.2v1.5h-.2v-.1a.42 .42 0 0 1-.6 .1 .42 .42 0 0 1-.1-.5zM194.1 182.8a.4 .4 0 0 1 .4 .4 .4 .4 0 0 1-.4 .4l-.2-.4zM194.1 186.2h.3v.3h-.3z"/>
<path d="M195.1 184.9h.2v.9l.4-.4h.3l-.5 .4 .5 .7h-.2l-.4-.6-.1 .1v.5h-.2zM195.2 182.9l.1-.1a.39 .39 0 0 1 .4 .4 .39 .39 0 0 1-.4 .4l-.1-.2zM195.3 196.4h.3v.2h-.3zM196.3 185.4h.5v.9h.3v.2h-.9v-.2h.4v-.8h-.3zM196.3 195.4a.57 .57 0 0 1 .7 0 .57 .57 0 0 1 .1 .8 .5 .5 0 0 1-.6 .5 .5 .5 0 0 1-.3-.8zM196.4 182.8a.39 .39 0 0 1 .4-.2 .39 .39 0 0 1 .3 .3 .4 .4 0 0 0-.6 0 .4 .4 0 0 0 0 .6 .4 .4 0 0 0 .6 0 .45 .45 0 0 1-.6 .3 .45 .45 0 0 1-.3-.6zM196.5 195.4a.61 .61 0 0 1 .4 1l-.1 .1a.61 .61 0 0 1-.4-1zM196.6 184.9h.2v.3h-.2zM197 191.5v3M197.4 182.7h.2v.8l.2 .1 .3-.2v-.7h.2v1h-.2v-.1a.35 .35 0 0 1-.4 .2 .35 .35 0 0 1-.3-.5zM197.6 185.5a.39 .39 0 0 1 .4-.2 .39 .39 0 0 1 .3 .3 .4 .4 0 0 0-.6 0 .4 .4 0 0 0 0 .6 .4 .4 0 0 0 .6 0 .45 .45 0 0 1-.6 .3 .45 .45 0 0 1-.3-.6zM197.7 196.4h.3v.2h-.3z"/>
<path d="M198.6 182.7l.5 .1 .3-.1 .2 1h-.2l-.1-.9-.2 .1v.8h-.1l-.2-.9-.1 .9h-.1zM198.7 185.4l.2-.1a.43 .43 0 0 1 .6 .5v.7h-.2v-.2a.38 .38 0 0 1-.5 .2 .38 .38 0 0 1-.2-.5 .38 .38 0 0 1 .5-.2h.2a.35 .35 0 0 0-.3-.4 .35 .35 0 0 0-.3 .2zM198.7 195.4a.38 .38 0 0 1 .4-.3 .38 .38 0 0 1 .3 .3 .43 .43 0 0 0-.5 0 .43 .43 0 0 0-.1 .5 .46 .46 0 0 1 .7 .1 .46 .46 0 0 1-.2 .6 .46 .46 0 0 1-.7-.2zM198.8 186l.5-.1a.31 .31 0 0 1-.1 .4 .31 .31 0 0 1-.4-.1zM199.9 185.5l.3-.2 .3 .2v-.6h.2v1.6h-.2v-.2a.42 .42 0 0 1-.5 .1 .42 .42 0 0 1-.2-.5zM199.9 182.8l.2-.1a.49 .49 0 0 1 .5 0 .49 .49 0 0 1 .1 .5h-.7a.42 .42 0 0 0 .2 .4 .42 .42 0 0 0 .5-.1 .47 .47 0 0 1-.4 .3 .47 .47 0 0 1-.5-.3zM200 196h.5v.2h-.5zM200 185.6l.1-.1a.39 .39 0 0 1 .4 .4 .39 .39 0 0 1-.4 .4l-.1-.2zM200.1 182.9l.3-.1 .2 .3h-.6zM200.1 192.4a.76 .76 0 0 1 1 .7 .76 .76 0 0 1-1 .7zM200.3 192.6a.57 .57 0 0 1 .6 .5 .57 .57 0 0 1-.6 .6zM200.9 186.8l1.2 .1z"/>
<path d="M201 195.2h.9l-.5 1.4h-.2l.5-1.2h-.7zM201.1 182.7h.1v.1a.35 .35 0 0 1 .5-.1 .35 .35 0 0 1 .2 .4v.6h-.2v-.8h-.4l-.1 .8h-.1zM201.4 192.8l.3-.1a.43 .43 0 0 1 .5 .5v.6h-.1v-.1a.38 .38 0 0 1-.5 .2 .38 .38 0 0 1-.2-.5 .38 .38 0 0 1 .4-.2h.3a.35 .35 0 0 0-.3-.4 .35 .35 0 0 0-.4 .2zM201.6 193.4l.5-.1a.31 .31 0 0 1-.2 .4 .31 .31 0 0 1-.4-.1zM202.2 185.4h.2v.1a.53 .53 0 0 1 .8 .3 .53 .53 0 0 1-.6 .7l-.2-.2v.6h-.2zM202.5 182.3h.2v.4h.4v.1h-.4v.7l.4 .1v.1h-.4l-.2-.1v-.8h-.3v-.1h.3zM202.5 185.6l.1-.1a.4 .4 0 0 1 .4 .4 .4 .4 0 0 1-.4 .4l-.2-.2zM202.5 196.4h.3v.2h-.3zM202.8 192.4h.2v.4h.4v.1h-.4v.7l.4 .1v.1h-.4l-.2-.1v-.8h-.3v-.1h.3zM203.5 182.7l.3-.1a.43 .43 0 0 1 .5 .5v.6h-.2v-.1a.38 .38 0 0 1-.5 .2 .38 .38 0 0 1-.2-.5 .38 .38 0 0 1 .5-.2h.2a.35 .35 0 0 0-.2-.4 .35 .35 0 0 0-.4 .2zM203.5 195.4a.57 .57 0 0 1 .8 0 .57 .57 0 0 1 0 .8 .5 .5 0 0 1-.6 .5 .5 .5 0 0 1-.3-.8zM203.6 185.5a.39 .39 0 0 1 .4-.2 .39 .39 0 0 1 .3 .3 .4 .4 0 0 0-.5 0 .4 .4 0 0 0 0 .6 .4 .4 0 0 0 .5 0 .45 .45 0 0 1-.6 .3 .45 .45 0 0 1-.2-.6z"/>
<path d="M203.7 183.3l.4-.1a.31 .31 0 0 1-.1 .4 .31 .31 0 0 1-.4-.1zM203.7 195.4a.61 .61 0 0 1 .4 1l-.1 .1a.61 .61 0 0 1-.3-1zM203.9 192.9l.1-.1a.49 .49 0 0 1 .5 0 .49 .49 0 0 1 .2 .5h-.8a.42 .42 0 0 0 .3 .4 .42 .42 0 0 0 .5-.1 .47 .47 0 0 1-.5 .3 .47 .47 0 0 1-.4-.3zM204 193l.4-.1 .1 .3h-.6zM204.7 184.9h.1v.6a.53 .53 0 0 1 .8 .3 .53 .53 0 0 1-.6 .7l-.2-.2v.2h-.1zM204.9 182.3h.2v.4h.4v.1h-.4v.7l.4 .1v.1h-.4l-.2-.1v-.8h-.3v-.1h.3zM204.9 185.6l.1-.1a.39 .39 0 0 1 .4 .4 .39 .39 0 0 1-.4 .4l-.1-.2zM204.9 196.4h.3v.2h-.3zM205.3 192.8h.2v.3h-.2zM205.3 193.6h.2v.2h-.2zM205.9 182.7h.5v.9h.3v.1h-.9v-.1h.4v-.8h-.3zM205.9 195.4a.38 .38 0 0 1 .4-.3 .38 .38 0 0 1 .3 .3 .43 .43 0 0 0-.5 0 .43 .43 0 0 0-.1 .5 .46 .46 0 0 1 .7 .1 .46 .46 0 0 1-.2 .6 .46 .46 0 0 1-.6-.2z"/>
<path d="M206.2 182.2h.2v.3h-.2zM207 196l1-.1a.49 .49 0 0 1-.8 .1l-.2 .2zM207.3 182.9l.1-.1a.39 .39 0 0 1 .4 .4 .39 .39 0 0 1-.4 .4l-.2-.2zM207.4 192.5a.53 .53 0 0 1 .8 .1 .53 .53 0 0 1-.3 .7l-.3 .4h.7v.1h-.9l.3-.5a.4 .4 0 0 0 .3-.4 .4 .4 0 0 0-.3-.4l-.3 .2zM208.3 182.7h.1v.1a.35 .35 0 0 1 .5-.1 .35 .35 0 0 1 .2 .4v.6h-.2v-.8h-.4l-.1 .8h-.1zM208.3 195.6h.1l.1 .8 .2 .1 .2-.2v-.7h.2v1h-.2v-.1a.35 .35 0 0 1-.4 .2 .35 .35 0 0 1-.2-.5zM208.7 192.6a.57 .57 0 0 1 .7 0 .57 .57 0 0 1 .1 .8 .5 .5 0 0 1-.6 .5 .5 .5 0 0 1-.3-.8zM208.9 192.6a.61 .61 0 0 1 .3 1l-.1 .1a.61 .61 0 0 1-.3-1zM209.5 195.1h.2v.6a.53 .53 0 0 1 .7 .3 .53 .53 0 0 1-.6 .7l-.1-.2v.1h-.2zM209.7 195.8l.1-.1a.4 .4 0 0 1 .4 .4 .4 .4 0 0 1-.4 .4l-.1-.2zM209.8 192.5a.53 .53 0 0 1 .8 .1 .53 .53 0 0 1-.3 .7l-.3 .4h.7v.1h-.9l.3-.5a.4 .4 0 0 0 .3-.4 .4 .4 0 0 0-.3-.4l-.3 .2zM210 198v2"/>
<path d="M210.7 195.6h.2v.8l.2 .1 .2-.2v-.7h.2v1h-.2v-.1a.35 .35 0 0 1-.4 .2 .35 .35 0 0 1-.2-.5zM211 192.4a.46 .46 0 0 1 .6 0 .46 .46 0 0 1 .1 .6l-.1 .1a.47 .47 0 0 1 .2 .7 .47 .47 0 0 1-.7 0l-.1-.2a.35 .35 0 0 0 .5 .1 .35 .35 0 0 0 0-.5h-.3v-.2a.29 .29 0 0 0 .4-.1 .29 .29 0 0 0-.1-.4 .29 .29 0 0 0-.4 .1h-.1zM211.9 195.6h.2v.1a.35 .35 0 0 1 .4-.1 .35 .35 0 0 1 .2 .4v.6h-.2v-.8h-.4v.8h-.2zM212.4 193.2h.5v.2h-.5zM213.3 195.2h.2v.4h.4v.1h-.4v.7l.4 .1v.1h-.4l-.2-.1v-.8h-.3v-.1h.3zM213.5 192.6a.57 .57 0 0 1 .7 0 .57 .57 0 0 1 .1 .8 .5 .5 0 0 1-.6 .5 .5 .5 0 0 1-.3-.8zM213.7 192.6a.61 .61 0 0 1 .3 1v.1a.61 .61 0 0 1-.4-1zM214.3 195.6h.2v.8l.2 .1 .2-.2v-.7h.2v1h-.2v-.1a.35 .35 0 0 1-.4 .2 .35 .35 0 0 1-.2-.5zM214.7 192.5a.41 .41 0 0 1 .7-.1 .41 .41 0 0 1-.2 .7 .42 .42 0 0 1 .2 .6 .42 .42 0 0 1-.7 0 .42 .42 0 0 1 .2-.6l-.3-.2zM215.5 195.3a.53 .53 0 0 1 .8 .1 .53 .53 0 0 1-.3 .7l-.3 .4h.6v.1h-.9l.4-.5a.4 .4 0 0 0 .3-.4 .4 .4 0 0 0-.3-.4l-.3 .2zM216 193.2h.5v.2h-.5zM216.7 195.3a.53 .53 0 0 1 .8 .1 .53 .53 0 0 1-.3 .7l-.3 .4h.6v.1h-.9l.4-.5a.4 .4 0 0 0 .3-.4 .4 .4 0 0 0-.3-.4l-.3 .2z"/>
<path d="M217.1 192.6a.57 .57 0 0 1 .7 0 .57 .57 0 0 1 .1 .8 .5 .5 0 0 1-.6 .5 .5 .5 0 0 1-.3-.8zM217.3 192.6a.61 .61 0 0 1 .3 1v.1a.61 .61 0 0 1-.4-1zM218.2 196.4h.2v.2h-.2zM218.3 192.6a.38 .38 0 0 1 .4-.3 .38 .38 0 0 1 .3 .3 .43 .43 0 0 0-.5 0 .43 .43 0 0 0-.1 .5 .46 .46 0 0 1 .6 .1 .46 .46 0 0 1-.1 .6 .46 .46 0 0 1-.7-.2zM219.2 195.4a.57 .57 0 0 1 .7 0 .57 .57 0 0 1 .1 .8 .5 .5 0 0 1-.7 .5 .5 .5 0 0 1-.3-.8zM219.2 194.2l1.3 .1zM219.4 195.4a.61 .61 0 0 1 .3 1l-.1 .1a.61 .61 0 0 1-.3-1zM220.7 192.5l.5-.1v1.3h.3v.1h-.8v-.1h.3v-1.1h-.3zM220.8 195.2h.2v.9h.2v.2h-.2v.3h-.2v-.3h-.6zM220.8 195.4v.7h-.4zM221.8 196.4h.2v.2h-.2zM221.8 192.5a.53 .53 0 0 1 .8 .1 .53 .53 0 0 1-.3 .7l-.3 .4h.7v.1h-.9l.3-.5a.4 .4 0 0 0 .4-.4 .4 .4 0 0 0-.4-.4l-.3 .2z"/>
<path d="M222.8 195.3l.5-.1v1.3h.3v.1h-.8v-.1h.3v-1.1h-.3zM223.2 193.2h.5v.2h-.5zM224.3 192.4h.7v.2h-.6v.3a.53 .53 0 0 1 .7 .7 .53 .53 0 0 1-.9 .2v-.2a.38 .38 0 0 0 .5 .1 .38 .38 0 0 0 .1-.5 .38 .38 0 0 0-.5-.1zM225.4 195.5h.2v.4h.4v.2h-.4v.4h-.2v-.4h-.4v-.2h.4zM225.5 192.6a.38 .38 0 0 1 .4-.3 .38 .38 0 0 1 .3 .3 .43 .43 0 0 0-.5 0 .43 .43 0 0 0-.1 .5 .46 .46 0 0 1 .7 .1 .46 .46 0 0 1-.2 .6 .46 .46 0 0 1-.7-.2zM226.8 193.2h.5v.2h-.5zM227.5 195.2h.2v.6l.6-.6h.2l-.6 .6 .6 .8h-.2l-.5-.7-.1 .2v.5h-.2zM227.9 192.6a.57 .57 0 0 1 .8 0 .57 .57 0 0 1 0 .8 .5 .5 0 0 1-.6 .5 .5 .5 0 0 1-.3-.8zM228.2 192.6a.61 .61 0 0 1 .3 1l-.1 .1a.61 .61 0 0 1-.3-1zM228.8 195.6h.4v.9h.4v.1h-.9v-.1h.4v-.8h-.3zM229.1 195.1h.1v.3h-.1zM229.6 192.4h.2v.9h.2v.2h-.2v.3h-.2v-.3h-.6z"/>
<path d="M229.6 192.6v.7h-.5zM229.9 195.2h.4a.35 .35 0 0 1 .5 .2 .35 .35 0 0 1-.3 .5 .41 .41 0 0 1 .3 .5 .41 .41 0 0 1-.5 .2h-.4zM230.1 196h.2a.27 .27 0 0 1 .3 .2 .27 .27 0 0 1-.3 .3h-.2zM230.1 195.4h.2a.23 .23 0 0 1 .3 .2 .23 .23 0 0 1-.3 .2h-.2zM231.2 193.2h1.1M231.3 195.8l.1-.1a.39 .39 0 0 1 .4 .4 .39 .39 0 0 1-.4 .4l-.1-.2zM232.6 195.2h.1v.4h.4v.1h-.4l.1 .7 .3 .1v.1h-.3l-.2-.1v-.8h-.3v-.1h.3zM233.2 192.4l.1-.1a.8 .8 0 0 1 .5 .7 .8 .8 0 0 1-.5 .8 1 1 0 0 1-.1-1.4zM234.6 195.6h.2l.3 .9 .4-.9h.2l-.4 1h-.3zM234.7 192.2l-.3 1.1h.9M235.1 192.8v1M236 195.3l.5-.1v1.3h.3v.1h-.8v-.1h.3v-1.1h-.3z"/>
<path d="M237.4 196.4h.3v.2h-.3zM238.4 195.4a.38 .38 0 0 1 .4-.3 .38 .38 0 0 1 .3 .3 .43 .43 0 0 0-.5 0 .43 .43 0 0 0-.1 .5 .46 .46 0 0 1 .7 .1 .46 .46 0 0 1-.2 .6 .46 .46 0 0 1-.7-.2zM239.8 196.4h.3v.2h-.3zM240.7 195.2a.46 .46 0 0 1 .6 0 .46 .46 0 0 1 .1 .6l-.1 .1a.47 .47 0 0 1 .2 .7 .47 .47 0 0 1-.7 0l-.1-.2a.35 .35 0 0 0 .5 .1 .35 .35 0 0 0 0-.5l-.3-.1v-.1a.29 .29 0 0 0 .4-.1 .29 .29 0 0 0-.1-.4 .29 .29 0 0 0-.4 .1h-.1zM260 198v2M261 191.5v6.5M263.2 195.2h.8v.2h-.3v1.1h.3v.1h-.8v-.1h.3v-1.1h-.3zM264.4 195.7l.3-.2 .3 .2v-.6h.2v1.5h-.2v-.1a.42 .42 0 0 1-.5 .1 .42 .42 0 0 1-.2-.5zM264.6 195.8l.1-.1a.4 .4 0 0 1 .3 .4 .4 .4 0 0 1-.3 .4l-.2-.2zM265.9 195.6h.2v.3h-.2zM265.9 196.4h.2v.2h-.2zM268.1 195.4a.38 .38 0 0 1 .3-.3 .38 .38 0 0 1 .4 .3 .43 .43 0 0 0-.5 0 .43 .43 0 0 0-.2 .5 .46 .46 0 0 1 .7 .1 .46 .46 0 0 1-.2 .6 .46 .46 0 0 1-.6-.2z"/>
<path d="M269.9 195.2h.2l-.8 1.6h-.2zM270.5 195.4a.38 .38 0 0 1 .4-.3 .38 .38 0 0 1 .3 .3 .43 .43 0 0 0-.5 0 .43 .43 0 0 0-.2 .5 .46 .46 0 0 1 .7 .1 .46 .46 0 0 1-.2 .6 .46 .46 0 0 1-.6-.2z"/>
<circle cx="187" cy="185.9" r=".53"/>
<circle cx="189.4" cy="183.2" r=".53"/>
<circle cx="195.4" cy="183.2" r=".53"/>
<circle cx="196.7" cy="195.9" r=".13"/>
<circle cx="199.1" cy="196.2" r=".32"/>
<circle cx="203.9" cy="195.9" r=".13"/>
<circle cx="206.3" cy="196.2" r=".32"/>
<circle cx="207.4" cy="183.2" r=".53"/>
<circle cx="209" cy="193.1" r=".13"/>
<circle cx="213.8" cy="193.1" r=".13"/>
<circle cx="215" cy="193.4" r=".29"/>
<circle cx="215" cy="192.8" r=".25"/>
<circle cx="217.4" cy="193.1" r=".13"/>
<circle cx="218.7" cy="193.4" r=".32"/>
<circle cx="219.5" cy="195.9" r=".13"/>
<circle cx="225.9" cy="193.4" r=".32"/>
<circle cx="228.3" cy="193.1" r=".13"/>
<circle cx="231.5" cy="196.1" r=".53"/>
<circle cx="238.8" cy="196.2" r=".32"/>
<circle cx="268.5" cy="196.2" r=".32"/>
<circle cx="270.9" cy="196.2" r=".32"/>
</g>
<g fill="none" stroke="#480000" stroke-width=".3">
<path d="M178.1 188.4h1.4v.2h-.6v1.7h-.2v-1.7h-.6zM179.9 188.8h.7v1.3h.4v.2h-1.2v-.2h.5v-1.1h-.4zM180.3 188.3h.3v.3h-.3zM181.8 188.4h.2v.4h.6v.2h-.6v1l.6 .1v.2a.55 .55 0 0 1-.8-.5v-.8h-.4v-.2h.4zM183 188.3h.6l.1 1.6 .1 .2h.4v.2a.54 .54 0 0 1-.8-.5v-1.4h-.4zM184.8 189a.65 .65 0 0 1 .8-.1 .65 .65 0 0 1 .3 .7h-1.1a.56 .56 0 0 0 .4 .5 .56 .56 0 0 0 .6-.1v.2a.81 .81 0 0 1-1.1-.1 .81 .81 0 0 1 .1-1.1zM185 189.1l.4-.1 .2 .4h-.8zM186.7 188.9h.3v.4h-.3zM186.7 189.9h.3v.4h-.3zM263.1 192.4a.73 .73 0 0 1 .9 .2v.3l-.3 .3 .5 .6h-.2l-.3-.4-.2-.2h-.2v.6h-.2zM263.3 192.6h.2a.26 .26 0 0 1 .3 .2 .26 .26 0 0 1-.2 .3h-.3zM264.5 192.9l.1-.1a.49 .49 0 0 1 .5 0 .49 .49 0 0 1 .2 .5h-.8a.42 .42 0 0 0 .3 .4 .42 .42 0 0 0 .4-.1 .47 .47 0 0 1-.4 .3 .47 .47 0 0 1-.4-.3z"/>
<path d="M264.6 193l.3-.1 .2 .3h-.6zM265.5 192.8h.2l.3 .9 .3-.9h.2l-.4 1h-.2zM267.1 192.8h.2v.3h-.2zM267.1 193.6h.2v.2h-.2z"/>
</g>
<text font-size="2.7" fill="#480000" x="178" y="190.3">Title:</text>
<g font-size="2.2" fill="#848484">
<text x="99" y="116.4">Released under the Creative Commons Attribution Share-Alike 3.0 License</text>
<text x="119.3" y="119">http://creativecommons.org/licenses/by-sa/3.0</text>
<text x="130.7" y="121.5">Designed by:</text>
</g>
<g font-size="2" fill="#480000">
<text x="178" y="183.7">Sheet: Front documentation</text>
<text x="178" y="186.5">File: working.kicad_pcb</text>
<text x="178" y="193.9">Size: A4</text>
<text x="178" y="196.6">KiCad E.D.A. 7.0.6-7.0.6~ubuntu22.04.1 + KiBot v1.6.3</text>
<text x="200" y="193.9">Date: 2023-08-06_12-56-04</text>
<text x="263" y="196.6">Id: 6/6</text>
<text x="263" y="193.9">Rev:</text>
</g>
<g font-size="1.7" fill="#480000">
<text x="35" y="11.7">1</text>
<text x="85" y="11.7">2</text>
<text x="135" y="11.7">3</text>
<text x="185" y="11.7">4</text>
<text x="235" y="11.7">5</text>
<text x="285" y="11.7">6</text>
<text x="10.5" y="35.7">A</text>
<text x="285.5" y="35.7">A</text>
<text x="10.5" y="85.6">B</text>
<text x="285.5" y="85.6">B</text>
<text x="10.5" y="135.7">C</text>
<text x="285.5" y="135.7">C</text>
<text x="10.5" y="185.6">D</text>
<text x="285.5" y="185.6">D</text>
<text x="35" y="199.7">1</text>
<text x="85" y="199.7">2</text>
<text x="135" y="199.7">3</text>
<text x="185" y="199.7">4</text>
<text x="235" y="199.7">5</text>
<text x="285" y="199.7">6</text>
</g>
</svg>
